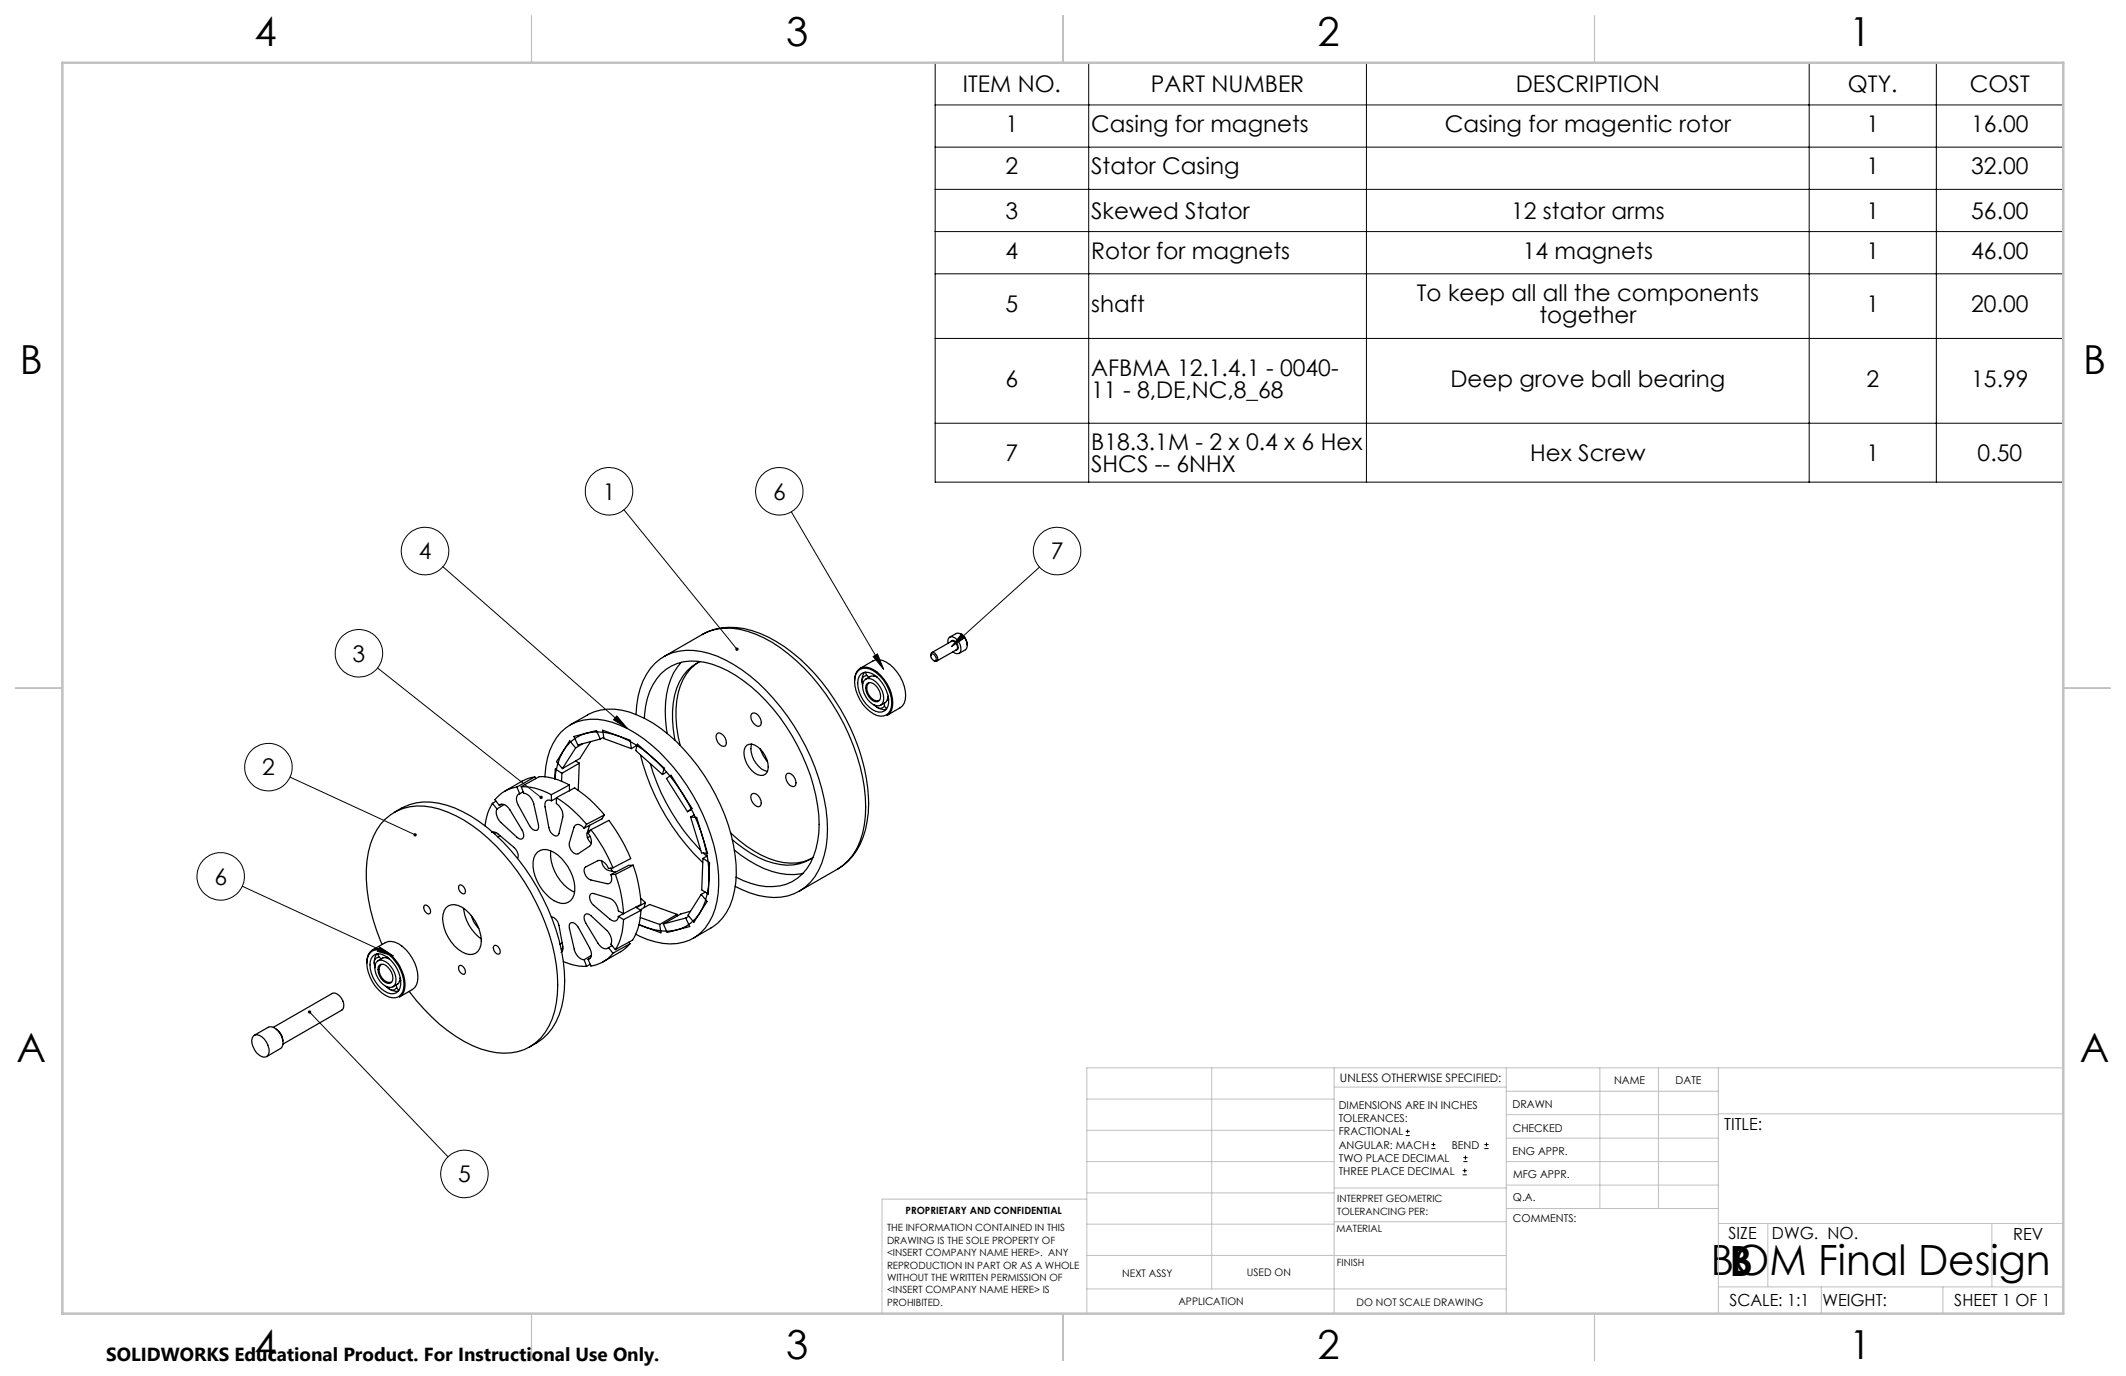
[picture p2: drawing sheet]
<svg xmlns="http://www.w3.org/2000/svg" width="432mm" height="279mm" viewBox="0 0 432 279" stroke-linecap="round" stroke-linejoin="round" font-family="sans-serif">
<g fill="none" stroke="#000" stroke-width=".25">
<path d="M134.9 133.3l7.7-4.5a12.2 12.2 0 0 1 10.9 0 34.2 34.2 0 0 1 14.2 12.2 42.1 42.1 0 0 1 8.1 22.9 16.1 16.1 0 0 1-3.4 10.7l-2.1 1.8-8 4.5M138.4 134.5a14 14 0 0 0-3.3 9.9l.4 4.5M141.7 134.6a10.2 10.2 0 0 0-4.3 7.7 23.6 23.6 0 0 0 .7 9M142.2 134.3a9.9 9.9 0 0 0-5.5 8.5 22.8 22.8 0 0 0 .4 7.6M142.6 128.9a13.3 13.3 0 0 1 11.8-.3 34.2 34.2 0 0 1 15.1 13.5 38.3 38.3 0 0 1 6.9 22.9 15.4 15.4 0 0 1-4.2 9.9l-2.1 1.6M174.2 136.3a2.73 2.73 0 0 1 3.9 .4 8.1 8.1 0 0 1 2.9 6.8 2.22 2.22 0 0 1-1.4 1.9 2.22 2.22 0 0 1-2.3-.5 8 8 0 0 1-3.7-7.4zM174.7 135.7a2.75 2.75 0 0 0-1.1 2.6M174.7 135.7l2.6-1.5a3.4 3.4 0 0 1 3.5 .8 8.3 8.3 0 0 1 3.1 7.1l-.6 1.2-3.1 1.9a2.99 2.99 0 0 0 1.1-3.4 7.6 7.6 0 0 0-5.3-6.3zM174.8 136.9a2.18 2.18 0 0 1 3 .4 6.5 6.5 0 0 1 2.5 6.1 1.94 1.94 0 0 1-3.1 .7 6.7 6.7 0 0 1-2.9-6.1l.2-.6zM175.1 138.4l.1 .8M175.5 138.2a1.33 1.33 0 0 1 1.8-.2 4.1 4.1 0 0 1 1.9 4.9 1.33 1.33 0 0 1-1.9 .2 4.1 4.1 0 0 1-1.8-4.9zM175.6 136.5a2.32 2.32 0 0 0-.4 2.3"/>
<path d="M175.8 136.5a1.06 1.06 0 0 0 .8 1M176.1 137.2a.98 .98 0 0 0-1 .7M176.1 138.8a1.21 1.21 0 0 1 1.7 .3 2.59 2.59 0 0 1 .8 3.2 1.21 1.21 0 0 1-1.7-.3 2.59 2.59 0 0 1-.8-3.2zM176.5 138.7a1.88 1.88 0 0 0 .2 2.7 1.54 1.54 0 0 0 1.7 .8M177.7 137.1l-.2 .2M177.9 137.3l.3 .2M178.1 137.5l-1-.2-1.3 .6M189.1 133.1v-.2l.2-.4a1.14 1.14 0 0 1 .9 1.8l-.6-.2M189.1 132.9l.2-.1a.87 .87 0 0 1 .6 1.4 .99 .99 0 0 1-.8-1.3zM189.3 132.5l4-2.3a1.13 1.13 0 0 1 1 1.7l-4 2.3M192.5 130.6a.91 .91 0 0 1 .3-1.2 .91 .91 0 0 1 1.2 .1 2.54 2.54 0 0 1 1 3 .99 .99 0 0 1-1.5-.1M192.9 129.4l1.3-.7a1.93 1.93 0 0 1 2.1 1.5 1.46 1.46 0 0 1-.2 1.7l-1.3 .8"/>
<path d="M193.1 130.3l.3-.3a1.41 1.41 0 0 1 1.1 1.9l-.4 .1M195.1 128.7l.2 .1a2.74 2.74 0 0 1 1.2 2.3M105 159.8a7 7 0 0 0-4.5 2.6l.9 1.1M105 159.8l.6 1.4M105.9 159.7l.5 1.4a2.61 2.61 0 0 1 2 2.1l1 4.3-.1 .8a.72 .72 0 0 1-1.1 .1l-.6-.7-2.3-4.2a1.49 1.49 0 0 1 .3-2.3M105.9 159.7a12 12 0 0 1 6.1 1.7M108.6 157.8l-3.6 2M108.6 157.8l-1.3 .2-1.3 .6-3.5 2.1M108.6 157.8l.2 .3M110.7 157.7a12.8 12.8 0 0 1 4.2-9.9 10.7 10.7 0 0 1 11-.6 33.1 33.1 0 0 1 14.8 14.2 34 34 0 0 1 5.2 19.9 11.2 11.2 0 0 1-5.8 9.6 12.7 12.7 0 0 1-11-1.2M112.7 158.2a10.8 10.8 0 0 1 4.1-8.3 9 9 0 0 1 7.8-.8 24.4 24.4 0 0 1 11.7 8.7 35.1 35.1 0 0 1 7.7 18.8 15.1 15.1 0 0 1-2 9 8.1 8.1 0 0 1-9.2 3.2l-3-1.1M114.1 157v1.6"/>
<path d="M114.1 157l-1.3-.9-.1 2.1M115.6 159.4l-3.6 2M115.6 159.4a12.1 12.1 0 0 0-6.1-1.7l-3.6 2M115.6 159.4l.1 1.2M115.8 147.2a16.1 16.1 0 0 1 7.6-3.2 16.8 16.8 0 0 1 10.9 4 40.3 40.3 0 0 1 15.2 27.6 17.4 17.4 0 0 1-1.9 9.6 8.4 8.4 0 0 1-3.2 3.3l-3.6 2M116.6 149.5l4.5-1.2 .8 1.8-4.5 1.2zM116.9 151.9l-2.7 4.2M116.9 151.9l-1.2-1.5-2.7 4.3 1.2 1.4M116.9 154.5l.8 .5M117.7 155l-3.6 2M117.7 155l-.3 5.5M118.3 151l-1.4 .9"/>
<path d="M119.9 150.6l-2.1 3.4-3.6 2.1M122.4 148.3l5.6 2 .2 1.7-5.5-2zM122.6 149.7l-.7 .4M129.2 145.1a15.1 15.1 0 0 1 3.9-10.4 10.9 10.9 0 0 1 10.9-2 30.6 30.6 0 0 1 14.6 10.9 42.4 42.4 0 0 1 9.5 24.7 16.6 16.6 0 0 1-3.5 10.8 10.3 10.3 0 0 1-10.6 2.7l-1.6-.5-3.1-1.3M129.3 151.4l-1.1 .6M129.5 151.1l5.4 4.9-.4 1.3-5.4-4.9zM130.1 153.3a45.7 45.7 0 0 0 12.6 21.9M130.9 145.9a12.6 12.6 0 0 1 4.4-10 10.8 10.8 0 0 1 10.9-.4 33.2 33.2 0 0 1 14.7 13.9 37 37 0 0 1 5.5 18 15.6 15.6 0 0 1-2.6 9.1 9.2 9.2 0 0 1-9.7 3.3l-3.1-1-1.5-.7M132.1 155a42.9 42.9 0 0 0 10.2 17.7M135.4 158.1l.9-.7 4.2 6.7-.9 .7zM135.4 156.8l-.9 .5M145.6 149l.2-.2a1.83 1.83 0 0 1 1.5 2.7 1.74 1.74 0 0 1-1.8-2.1z"/>
<path d="M151.7 151.3a2.68 2.68 0 0 1 3.3 1.5 4.2 4.2 0 0 1 .8 4.1 1.59 1.59 0 0 1-2.6 .1 4.8 4.8 0 0 1-1.8-5.3zM152.6 145a.93 .93 0 0 1 1.4 .3 1.69 1.69 0 0 1 .3 2.1 1.16 1.16 0 0 1-1.4-.7 1.62 1.62 0 0 1-.3-1.7zM152.6 151.1a4.8 4.8 0 0 0 3.3 5.5M154.4 152l.6 1.4 .9 1.3M159.7 157.2a.92 .92 0 0 1 1.4 .4 1.7 1.7 0 0 1 .3 2 1.62 1.62 0 0 1-1.8-1.6zM177.4 143.1l.6 .4M177.8 143.3a2.46 2.46 0 0 0 2.2 .8M179.6 142.8a1.16 1.16 0 0 0 .5 1.1M179.6 143.3l-.6 .5h-.5M180.4 141.4h.1M180.4 141.4a1.43 1.43 0 0 1-.7 1.3l-.8 .5M180.4 141.4v.2"/>
<path d="M180.4 142l-.2 .1M180.4 142h.1M80.1 165a11.5 11.5 0 0 1 10.6-1.5 30.6 30.6 0 0 1 14.5 10.9 43.8 43.8 0 0 1 9.4 22.8 18.6 18.6 0 0 1-2.5 11.6 11.3 11.3 0 0 1-4.5 3.8M93.3 179.7a1.15 1.15 0 0 1 1 1.8 1.16 1.16 0 0 1-1-1.8zM99.8 169a1.05 1.05 0 0 1 1.3 .3l3.4 2.8a1.88 1.88 0 0 1 .6 2.2M100 163.1l-.9 2-.6 2.6M100 163.1l.9 1.2M100.7 169.1l-.3 .2M100.8 162.7l-.8 .4M101.4 163.5a1.24 1.24 0 0 1 1.9 .6l2.7 4.5a1.37 1.37 0 0 1 0 1.8h-.3l-.7-.4-3.2-3a2.68 2.68 0 0 1-.9-2.7M101.6 169.7l-.5 .2M101.8 163.3l-.4 .2"/>
<path d="M102.4 163.4l-1.5 .9M106.3 160.8l-.7 .4M109.1 173.1a2.63 2.63 0 0 1 3.4 0 8.9 8.9 0 0 1 4.1 8.6 2.34 2.34 0 0 1-3.3 1.5 8.7 8.7 0 0 1-4.9-8.9zM111.8 172.8a9 9 0 0 0 4.9 8.4M112 161.4v1.2M113 162v1.2a2.93 2.93 0 0 1 1.3 2.7l-.9 3.6a1.23 1.23 0 0 1-1.8-1l-.9-4.7a.92 .92 0 0 1 .2-1.1 .92 .92 0 0 1 1.1-.1M113 162a26.9 26.9 0 0 1 6.1 5.4M113 162l3.7-2a26.2 26.2 0 0 1 6.1 5.5M113 162.1l-1 .5M118.6 168.2l-.3-.3a.99 .99 0 0 0-1.7 .1l-1 3.1a1.82 1.82 0 0 0 1.8 2.3l2.3-1.6a1.95 1.95 0 0 0-.2-2.6l.5-.7M119.1 167.4l-.5 .8M119.5 168.3l.2 .6"/>
<path d="M119.8 167.6l-.6 1.6a2.23 2.23 0 0 0 .9 2M119.8 169.8l-.5 .3M120 168.5a32.5 32.5 0 0 1 4.5 7.7M120 168.5l3.7-1.9a37.1 37.1 0 0 1 4.4 7.7l-3.6 1.9M122.2 174.8a2.1 2.1 0 0 0 1.4 1.9l1.4 .4M122.8 165.5l-3.7 1.9M122.8 165.5l-.5 .8-3.7 1.9M124 176.3l.4 .7M124.5 176.2l-.9 .2a2.07 2.07 0 0 0-2.2-1.6l-2.4 1.2a1.65 1.65 0 0 0 .7 2.5l3.5 .9a.94 .94 0 0 0 1-.4 .94 .94 0 0 0 0-1l-.1-.4M125 177.6a27.1 27.1 0 0 1 1.6 7.9M125 177.6h-.9M128.6 175.7a26.9 26.9 0 0 1 1.6 8l-3.6 1.8"/>
<path d="M128.6 175.7l-3.6 1.9M128.6 175.7h-.9l-3.6 1.9M140.3 165.9l1.2 .1 2.2 7.3-1.2-.1zM140.4 164.4l-.8 .4M141 165.5l-.7 .4M142.8 174.3l1.3 .9-.2 6.3-1.4-.8zM142.9 173.2l.6 .6M143.7 173.8l-.9 .5M148.4 169.1a21.5 21.5 0 0 0 10.8 6.1 9 9 0 0 0 5.5-.8M148.7 170.5a18.6 18.6 0 0 0 11.1 5.2 8.7 8.7 0 0 0 5.4-1.6M149.2 172.6a20.9 20.9 0 0 0 10.6 5h1.5l1.8-.3M152.6 161.3a.93 .93 0 0 1 1.4 .3 1.69 1.69 0 0 1 .3 2.1 1.16 1.16 0 0 1-1.4-.6 1.62 1.62 0 0 1-.3-1.8z"/>
<path d="M75.1 193.5a2.32 2.32 0 0 1 3.2-.1 8 8 0 0 1 3.7 7.3 2.06 2.06 0 0 1-3 1.8 7.9 7.9 0 0 1-4.4-7.8zM75.6 192.9a2.75 2.75 0 0 0-1.1 2.5M75.6 192.9l2.6-1.5a3.3 3.3 0 0 1 3.5 .8 8.2 8.2 0 0 1 3.1 7l-.6 1.3-.5 .4-2.6 1.5a3.7 3.7 0 0 0 .9-4.4 7.5 7.5 0 0 0-5.1-5.3zM75.8 194.1a1.91 1.91 0 0 1 2.3-.1 6.4 6.4 0 0 1 3.1 6.6 1.9 1.9 0 0 1-3.1 .7 6.6 6.6 0 0 1-2.9-6.1l.2-.6zM76 195.6l.1 .8M76.4 195.4a1.29 1.29 0 0 1 1.9-.1 4.1 4.1 0 0 1 1.9 4.8 1.34 1.34 0 0 1-1.9 .1 4.1 4.1 0 0 1-1.9-4.8zM76.6 193.7a2.38 2.38 0 0 0-.4 2.3M76.8 193.7a1.09 1.09 0 0 0 .7 1M77 194.3a1.06 1.06 0 0 0-1 .8M77 196a1.19 1.19 0 0 1 1.7 .4 2.57 2.57 0 0 1 .8 3.1 1.88 1.88 0 0 1-2.5-1.5 1.95 1.95 0 0 1 0-2zM77.4 195.9a2.39 2.39 0 0 0 1.6 3.6l.4-.1M77.6 191.8a32.6 32.6 0 0 1-2.8-18.8 11.5 11.5 0 0 1 5.7-8.3 12 12 0 0 1 10.4 .2 32.4 32.4 0 0 1 12.9 10.3 43.8 43.8 0 0 1 9.4 22.8 18.6 18.6 0 0 1-2.5 11.6 9.8 9.8 0 0 1-9.9 4.1 24.7 24.7 0 0 1-13.1-7.2 37.9 37.9 0 0 1-4.6-5.2"/>
<path d="M78.6 194.3l-.1 .2M78.6 194.3v.1M78.8 194.5l.3 .2M79 194.7l-1-.2-1.2 .6M80.5 200v.1a1 1 0 0 0 .5 1M81.3 198.5v.1M81.3 198.6l-.3 1-1.2 .8M81.3 198.6l.1 .2M81.4 199.1l-.3 .2M86.3 183.8a1.16 1.16 0 0 1 .9 1.7 1.15 1.15 0 0 1-.9-1.7zM90.6 184.4a2.41 2.41 0 0 1 3.2-.2 8.5 8.5 0 0 1 3.9 7.7 2.3 2.3 0 0 1-3.9 1.4 8.3 8.3 0 0 1-3.8-7.6zM93.3 196.1a1.15 1.15 0 0 1 1 1.7 1.16 1.16 0 0 1-1-1.7z"/>
<path d="M94.2 184.4a8.7 8.7 0 0 0 3.6 6.2M95.7 185.9a5 5 0 0 0 1.6 2.6M100.4 192a1.15 1.15 0 0 1 1 1.7 1.15 1.15 0 0 1-1-1.7zM112 186.2a1.83 1.83 0 0 1 1.5 1.7l.8 4.6a.86 .86 0 0 1-.4 .9M114.2 191.5l-.5 .2M114.3 192.5l-.3 .2M114.4 195.3l2.5 .7 2.2 .2M118.6 194.9l.5 1.3M119.5 194.8a1.08 1.08 0 0 0 .6-1.5l-2.7-5a1.41 1.41 0 0 0-1.5-.9l-.2 .2-.1 .9 1 4.2a2.52 2.52 0 0 0 2 2.2M119.9 195.8l-.8 .4M119.9 194.5l-.4 .3M120.1 194l-1.5 .9"/>
<path d="M123.6 192.4a1.24 1.24 0 0 1-1.9-.6l-2.7-4.4a1.38 1.38 0 0 1 0-1.8l.7 .1 .3 .2 3.2 3a2.72 2.72 0 0 1 .9 2.8l.9 1.1M123.6 192.4l.9 1.2M124.3 192l-.7 .4M124.5 193.6a6.7 6.7 0 0 1-4.5 2.5l-.5-1.3M125.6 186.1l1 .6M126.6 185.5l-1 .6M126.6 185.5l-1-.5a3 3 0 0 0-1.8-2.6l-3.6-1a1.02 1.02 0 0 0-.2 1.7l.6 .7 3.3 2.8a.93 .93 0 0 0 1 .4 .93 .93 0 0 0 .7-.9M126.6 186.7a12.6 12.6 0 0 1-1.6 6.1M127.7 191.3l.3 .3M128 191.6l-3.5 2M128 191.6l-1.5 1.4-4 2.3M129.1 184.2l1.1 .7"/>
<path d="M130 186.3l4 1.4M130 184.7l1.9-1 5.6 2M130.1 182.4l1 .9M130.2 184.9l-3.6 1.8M130.2 184.9a11.8 11.8 0 0 1-1.7 6l-3.5 1.9M131.1 183.3l-1.8 1M131.1 183.3l-.3 1M134 187.7l.2 1.7-4.4-1.6M137.5 185.7l-3.5 2M137.5 185.7v.3M139.3 186.4l-4.6 1.2M139.3 186.4l.8 1.7-4.6 1.2-.8-1.7"/>
<path d="M139.9 186.1l-.6 .3M140.2 185l-1.9 .6-3.6 2M142.4 181.6l1.2 1.5-2.7 4.2-1.2-1.5zM143.2 181.2l-.8 .4M51.4 210.4a1.29 1.29 0 0 1 1.8 .1 3.7 3.7 0 0 1 1.4 3.5 1.12 1.12 0 0 1-2 .2 3.7 3.7 0 0 1-1.4-3.4zM51.6 210.2l2.9-1.6a1.66 1.66 0 0 1 2 .8 2.96 2.96 0 0 1 .7 3.4l-3 1.8M55.5 208.6l12-6.9a1.93 1.93 0 0 1 2.1 1.6 1.51 1.51 0 0 1-.2 1.8l-11.9 6.9M56.1 209a3 3 0 0 1 1.4 2.3M78.4 200.3l.6 .5M78.7 200.4a2.36 2.36 0 0 0 2.2 .9M80.6 200.6l-.4 .3-.8 .1"/>
</g>
<g fill="none" stroke="#000" stroke-width=".2">
<path d="M189.9 12.7h229.2v85.2h-229.2zM221.1 12.7v85.2M277.5 12.7v85.2M367.5 12.7v85.2M393.3 12.7v85.2M189.9 21.3h229.2M189.9 29.9h229.2M189.9 38.5h229.2M189.9 47h229.2M189.9 55.6h229.2M189.9 68.7h229.2M189.9 85.9h229.2"/>
<path d="M90 115.1l37.4 32.8M126.7 103.5l23 28.3M160.7 103.9l18.8 32M211.1 115.1l-17.8 16.2M76.7 135.6l33.2 26.3M177.3 133.3l.9-.5 1.3 3.1zM195.3 128.7l.7 .7-2.7 1.9zM58.9 157.8l25.4 11.7M125.3 145.4l2.1 2.5-2.8-1.7zM49.2 180l30.7 14.1M77.1 192.3l2.8 1.8-3.2-.9zM62.9 205.5l28.1 29.4"/>
<path d="M285.5 230.6h.8M285.5 229.7h.8M285.9 229.3v.9M290.7 233.2h.8M290.7 232.4h.8M291.1 232v.8M297.1 238.5h.8M297.1 237.7h.8M297.2 235.9h.9M297.2 235.1h.9M297.5 237.3v.8M297.6 234.6v.9"/>
<path d="M301.5 233.2h.8M301.5 232.4h.8M301.9 232v.8"/>
<circle cx="123.7" cy="99.8" r="4.8"/>
<circle cx="158.3" cy="99.8" r="4.8"/>
<circle cx="86.3" cy="111.9" r="4.8"/>
<circle cx="214.7" cy="111.9" r="4.8"/>
<circle cx="72.9" cy="132.7" r="4.8"/>
<circle cx="54.5" cy="155.8" r="4.8"/>
<circle cx="44.8" cy="178" r="4.8"/>
<circle cx="94.3" cy="238.4" r="4.8"/>
</g>
<g fill="none" stroke="#c0c0c0" stroke-width=".2">
<path d="M246.1 216.8v44.9M271 216.8v49.9M305.9 216.8v49.9M324.9 216.8v28.6M336.8 216.8v28.6M349 216.8v49.9M419.1 216.8h-198.4v49.9M220.7 235.9h50.3M220.7 229.5h50.3M220.7 223.2h50.3M271 220.7h34.9M305.9 231.1h43.1"/>
<path d="M305.9 226.3h43.1M305.9 221.6h43.1M305.9 235.9h43.1M349 226.2h70.1M220.7 248.6h50.3M220.7 242.2h50.3M220.7 254.9h50.3M220.7 243.5h-41.6v23.2M271 255h34.9M271 248.1h35M271 241.2h35M305.9 240.6h43.1"/>
<path d="M306 245.4h43M349 248.4h70.1M359.1 248.4v12.9M404.6 248.4v12.9M220.7 261.7h85.2M349 261.3h70.1M369.9 261.3v5.4M394.6 261.3v5.4"/>
</g>
<path d="M107.9 3.2v9.5M215.9 3.2v9.5M323.8 3.2v9.5M3.1 139.7h9.6M419.1 139.7h9.5M107.9 266.7v9.6M215.9 266.7v9.6M323.8 266.7v9.6" fill="none" stroke="#c0c0c0" stroke-width=".25"/>
<path d="M12.7 12.7h406.4v254h-406.4z" fill="none" stroke="#c0c0c0" stroke-width=".5"/>
<path d="M195.3 128.7l.7 .7-2.7 1.9zM177.3 133.3l.9-.5 1.3 3.1zM149.5 131.5a.34 .34 0 0 0-.1 .5 .34 .34 0 0 0 .5 .1l-.2-.3 .2 .3 .1-.2a.35 .35 0 0 0-.1-.3 .35 .35 0 0 0-.4-.1zM125.3 145.4l2.1 2.5-2.8-1.7zM109.7 161.7a.34 .34 0 0 0 0 .5 .34 .34 0 0 0 .5-.1l-.3-.2 .3 .2a.34 .34 0 0 0 0-.4 .34 .34 0 0 0-.5 0zM84.1 169.3h-.1a.34 .34 0 0 0 .2 .5 .34 .34 0 0 0 .4-.1l-.3-.2 .3 .2 .1-.2a.36 .36 0 0 0-.6-.2zM77.1 192.3l2.8 1.8-3.2-.9zM62.7 205.2l.2 .3-.2-.3a.34 .34 0 0 0 0 .6 .34 .34 0 0 0 .5-.3 .34 .34 0 0 0-.4-.3z" fill="#000"/>
<g font-size="8.5">
<text x="347.5" y="258.9">BOM Final Design</text>
<text x="351.3" y="259">B</text>
</g>
<g font-size="8.1">
<text x="51.7" y="9.3">4</text>
<text x="159.7" y="9.3">3</text>
<text x="267.6" y="9.3">2</text>
<text x="375.6" y="9.3">1</text>
<text x="4" y="76">B</text>
<text x="423.1" y="76">B</text>
<text x="3.3" y="215.7">A</text>
<text x="422.4" y="215.7">A</text>
<text x="51.7" y="276">4</text>
<text x="159.7" y="276">3</text>
<text x="267.6" y="276">2</text>
<text x="375.6" y="276">1</text>
</g>
<g font-size="4.7">
<text x="195.6" y="18.7">ITEM NO.</text>
<text x="233.8" y="18.7">PART NUMBER</text>
<text x="307.9" y="18.7">DESCRIPTION</text>
<text x="375.3" y="18.7">QTY.</text>
<text x="400.1" y="18.7">COST</text>
<text x="204.2" y="26.8">1</text>
<text x="221.6" y="26.8">Casing for magnets</text>
<text x="293.4" y="26.8">Casing for magentic rotor</text>
<text x="379.1" y="26.8">1</text>
<text x="400.4" y="26.8">16.00</text>
<text x="204.2" y="35.4">2</text>
<text x="221.6" y="35.4">Stator Casing</text>
<text x="379.1" y="35.4">1</text>
<text x="400.4" y="35.4">32.00</text>
<text x="204.2" y="44.4">3</text>
<text x="221.6" y="44.4">Skewed Stator</text>
<text x="306.9" y="44.4">12 stator arms</text>
<text x="379.1" y="44.4">1</text>
<text x="400.4" y="44.4">56.00</text>
<text x="204.2" y="52.5">4</text>
<text x="221.6" y="52.5">Rotor for magnets</text>
<text x="309.3" y="52.5">14 magnets</text>
<text x="379.1" y="52.5">1</text>
<text x="400.4" y="52.5">46.00</text>
<text x="204.2" y="63.4">5</text>
<text x="221.6" y="63.4">shaft</text>
<text x="287.8" y="61.1">To keep all all the components</text>
<text x="312.7" y="65.7">together</text>
<text x="379.1" y="63.4">1</text>
<text x="400.4" y="63.4">20.00</text>
<text x="221.6" y="76.3">AFBMA 12.1.4.1 - 0040-</text>
<text x="204.2" y="78.6">6</text>
<text x="221.6" y="80.8">11 - 8,DE,NC,8_68</text>
<text x="294.6" y="78.6">Deep grove ball bearing</text>
<text x="379.1" y="78.6">2</text>
<text x="400.4" y="78.6">15.99</text>
<text x="204.2" y="93.6">7</text>
<text x="221.6" y="91.3">B18.3.1M - 2 x 0.4 x 6 Hex</text>
<text x="221.6" y="95.8">SHCS -- 6NHX</text>
<text x="310.8" y="93.6">Hex Screw</text>
<text x="379.1" y="93.6">1</text>
<text x="401.7" y="93.6">0.50</text>
<text x="122.4" y="101.4">1</text>
<text x="157" y="101.4">6</text>
<text x="85.1" y="113.6">4</text>
<text x="213.4" y="113.6">7</text>
<text x="71.6" y="134.3">3</text>
<text x="53.2" y="157.5">2</text>
<text x="43.5" y="179.6">6</text>
<text x="93.1" y="240.1">5</text>
</g>
<text font-size="3.8" x="21.6" y="276.3">SOLIDWORKS Educational Product. For Instructional Use Only.</text>
<g font-size="3.4">
<text x="350.2" y="229.5">TITLE:</text>
<text x="351.1" y="251.6">SIZE</text>
<text x="359.9" y="251.6">DWG. NO.</text>
<text x="408.9" y="251.7">REV</text>
<text x="351.2" y="265.2">SCALE: 1:1</text>
<text x="370.1" y="265.3">WEIGHT:</text>
<text x="396.9" y="265.2">SHEET 1 OF 1</text>
</g>
<text font-size="2.4" x="272.2" y="219.7">UNLESS OTHERWISE SPECIFIED:</text>
<g font-size="2.2">
<text x="327.8" y="220.1">NAME</text>
<text x="340.3" y="220.2">DATE</text>
<text x="271.9" y="225.3">DIMENSIONS ARE IN INCHES</text>
<text x="271.9" y="227.9">TOLERANCES:</text>
<text x="307.2" y="224.9">DRAWN</text>
<text x="271.9" y="230.6">FRACTIONAL</text>
<text x="271.9" y="233.2">ANGULAR: MACH</text>
<text x="294.9" y="233.2">BEND</text>
<text x="307.3" y="229.8">CHECKED</text>
<text x="271.9" y="235.9">TWO PLACE DECIMAL</text>
<text x="271.9" y="238.5">THREE PLACE DECIMAL</text>
<text x="307.2" y="234.4">ENG APPR.</text>
<text x="307.3" y="239.2">MFG APPR.</text>
<text x="307.3" y="243.9">Q.A.</text>
<text x="307.3" y="248.1">COMMENTS:</text>
</g>
<g font-size="2.1">
<text x="227.9" y="259.2">NEXT ASSY</text>
<text x="253.3" y="259.2">USED ON</text>
<text x="239.3" y="265">APPLICATION</text>
<text x="275.5" y="265.1">DO NOT SCALE DRAWING</text>
</g>
<g font-size="2">
<text x="271.6" y="244.1">INTERPRET GEOMETRIC</text>
<text x="180.2" y="250">THE INFORMATION CONTAINED IN THIS</text>
<text x="183.9" y="246.4">PROPRIETARY AND CONFIDENTIAL</text>
<text x="271.5" y="250.2">MATERIAL</text>
<text x="271.6" y="246.6">TOLERANCING PER:</text>
<text x="180.2" y="252.5">DRAWING IS THE SOLE PROPERTY OF</text>
<text x="180.2" y="255.1">&lt;INSERT COMPANY NAME HERE&gt;. ANY</text>
<text x="180.2" y="257.6">REPRODUCTION IN PART OR AS A WHOLE</text>
<text x="271.5" y="257">FINISH</text>
<text x="180.2" y="260.1">WITHOUT THE WRITTEN PERMISSION OF</text>
<text x="180.2" y="262.6">&lt;INSERT COMPANY NAME HERE&gt; IS</text>
<text x="180.2" y="265.2">PROHIBITED.</text>
</g>
</svg>
